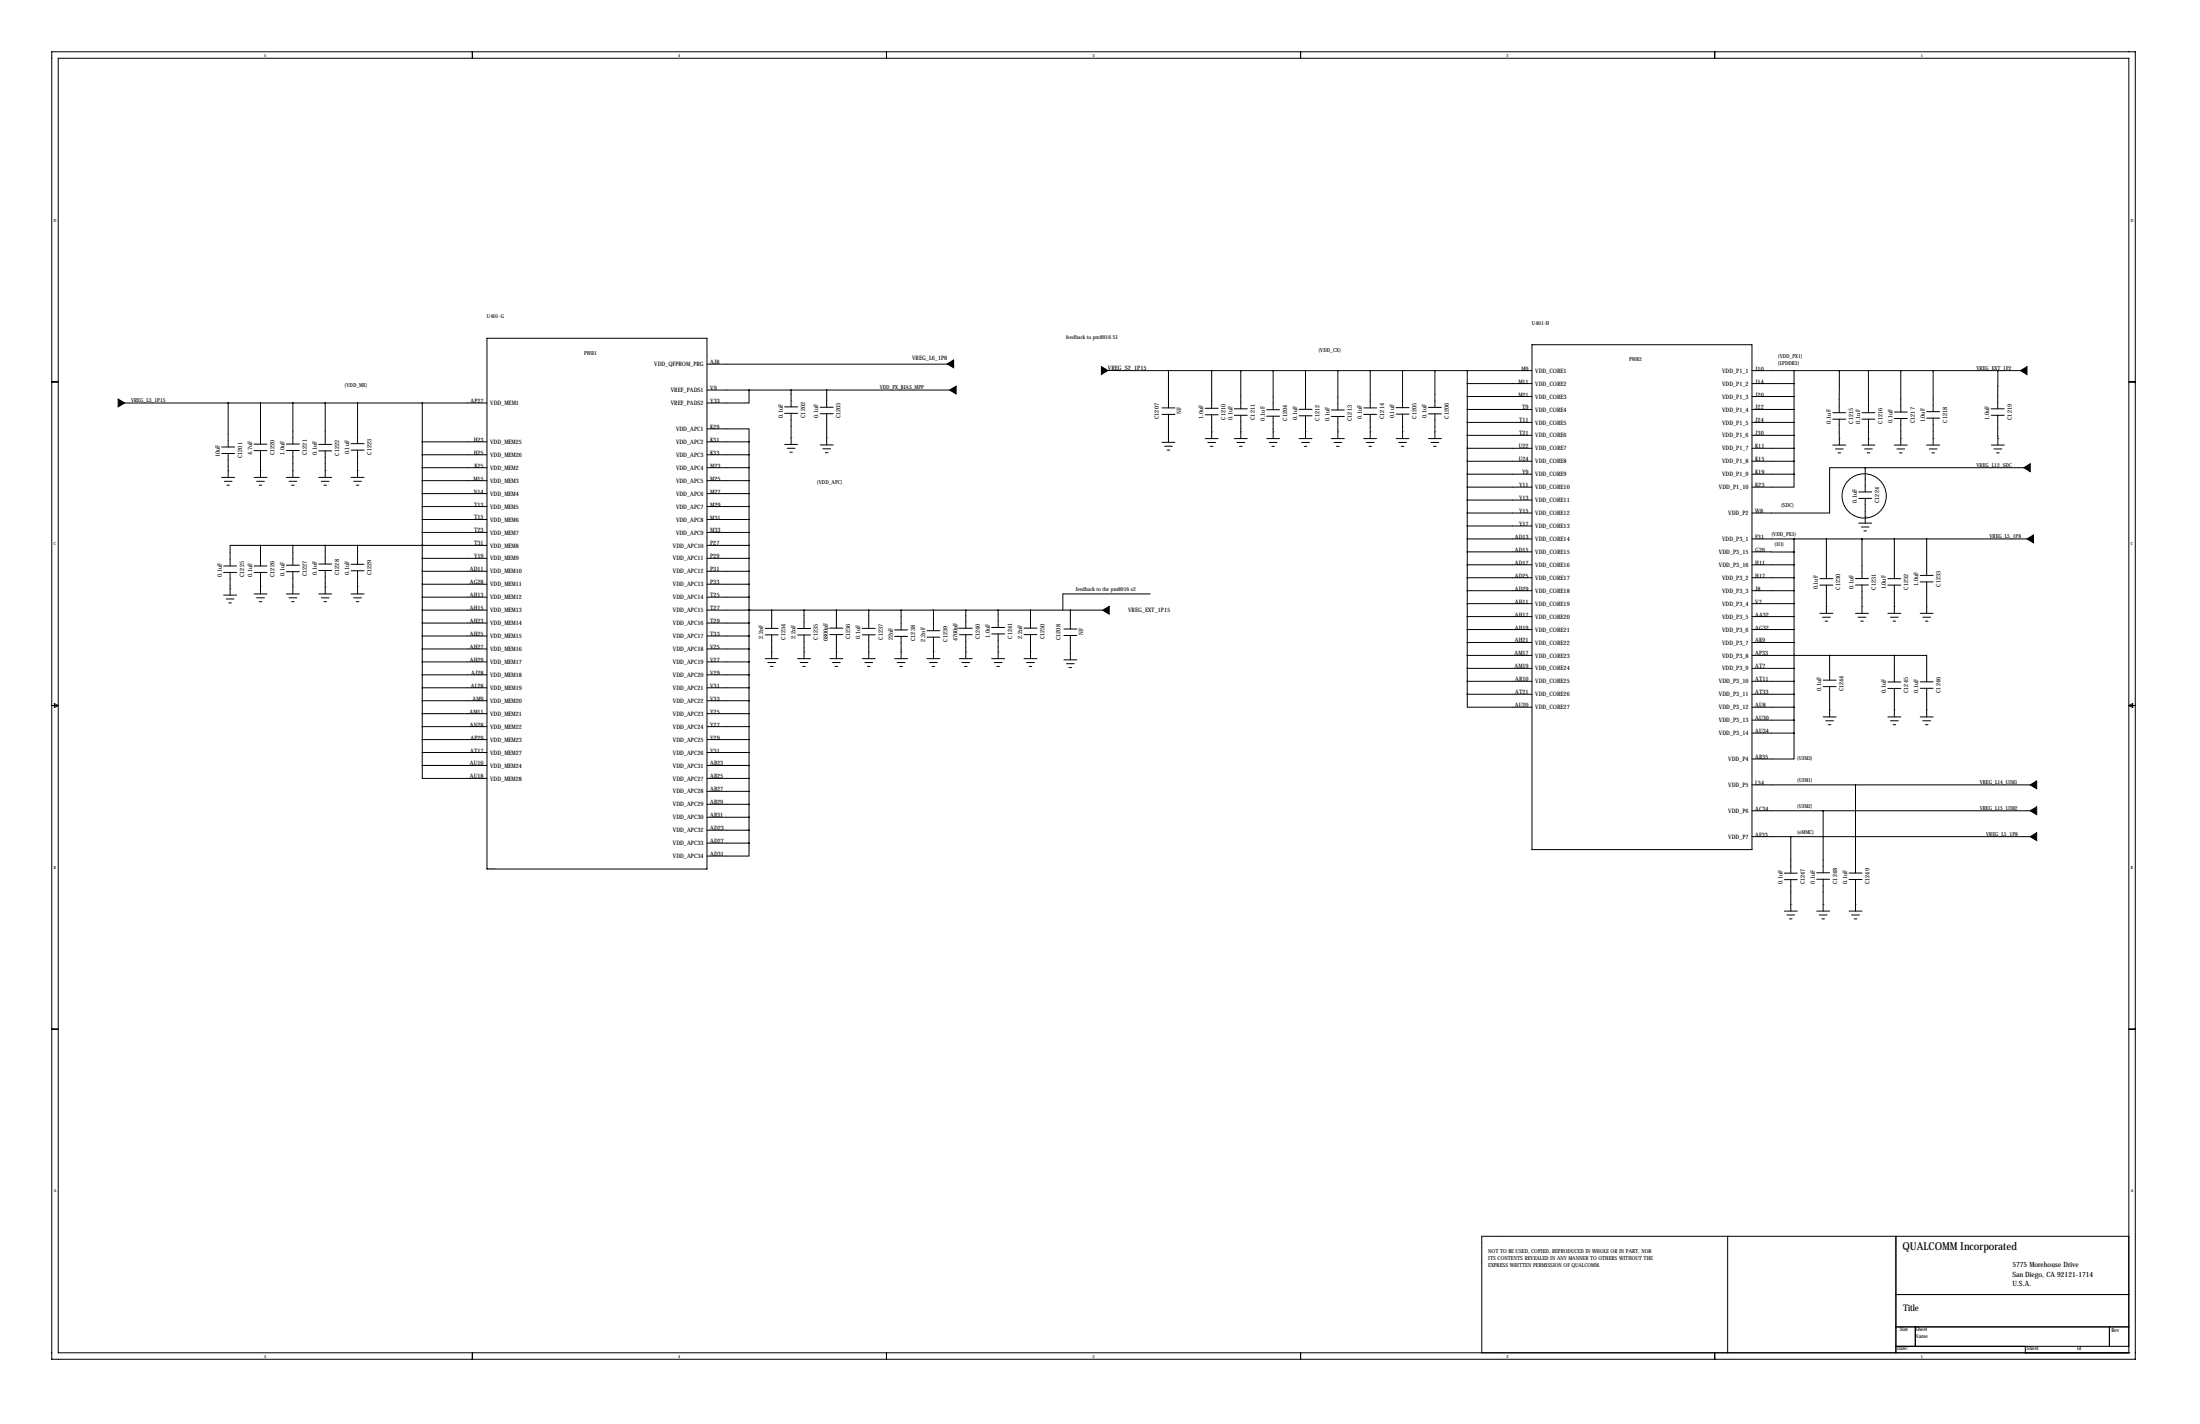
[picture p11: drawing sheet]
<svg xmlns="http://www.w3.org/2000/svg" width="864mm" height="559mm" viewBox="0 0 864 559" stroke-linecap="round" stroke-linejoin="round" font-family="sans-serif">
<g fill="none" stroke="#000" stroke-width=".39">
<path d="M20.3 20.3h817.9v513.1h-817.9zM22.9 22.9h812.8v508h-812.8zM185.4 20.3v2.6M348 20.3v2.6M510.5 20.3v2.6M673.1 20.3v2.6M191.2 132.7h86.3v208.3h-86.3zM601.4 135.3h86.3v198.1h-86.3zM20.3 149.9h2.6M89.6 158.1v17.3M102.3 158.1v16.2M115 158.1v16.1"/>
<path d="M127.7 158.1v16.3M140.4 158.1v16M165.8 158.1v142.3M191.2 158.1h-142.3M277.5 153.1h95.3M294 153.1v5h-16.5M308 159.7h5.1M310.5 153.1v6.6M322 159.8h5.1M324.5 153.1v6.7M371.8 142.8l-94.3 .1M434.9 145.4h23.8"/>
<path d="M458.7 145.4v14.7M475.6 145.4v14.8M487.1 145.4v15M499.8 145.4v15.4M512.5 145.4v15.2M525.2 145.4v15.5M537.9 145.4v14.7M548 160h5.1M550.6 145.4v14.6M560.7 159.9h5.1M563.3 145.4v14.5M576 145.4v127"/>
<path d="M601.4 145.4h-142.7M601.4 150.5h-25.4M601.4 155.6h-25.4M687.7 145.4h105.4M687.7 150.5h16.5M687.7 155.6h16.5M704.2 145.4v40.7M722 145.4v16.6M733.5 145.4v16.6M746.2 145.4v16.3M758.9 145.4v16.1M784.3 145.4l-.1 15"/>
<path d="M835.7 149.9h2.5M87 175.4h5.1M87 178h5.1M89.6 178v9.4M99.7 174.3h5.1M99.7 176.8h5.1M102.3 176.8v10.6M112.4 174.2h5.1M112.4 176.8h5.1M115 176.8v10.6M125.1 174.4h5.1M125.1 176.9h5.1"/>
<path d="M127.7 176.9v10.5M137.8 174.1h5.1M137.8 176.6h5.1M140.4 176.6v10.8M165.8 173.4h25.4M191.2 178.5h-25.4M277.5 168.3h16.5v5.1M277.5 178.5h16.5M294 173.4h-16.5M294 173.4v157.5M308 174.4h5.1M308 162.2h5.1"/>
<path d="M309 175.9h3.1M310 177.4h1M310.5 162.2v12.2M322 162.4h5.1M322 174.6h5.1M323 176.1h3M324 177.6h1M324.5 162.4v12.2M456.1 160.1h5.1M456.1 162.6h5.1M456.1 173.6h5.1M457.1 175.1h3.1"/>
<path d="M458.2 176.6h1M458.7 162.6v11M473.1 172.1h5.1M473.1 160.2h5.1M473.1 162.8h5.1M474.1 173.6h3.1M475.1 175.2h1M475.6 162.8v9.3M484.5 160.4h5.1M484.5 163h5.1M484.5 172.1h5.1M485.5 173.6h3.1"/>
<path d="M486.6 175.2h1M487.1 163v9.1M497.2 160.8h5.1M497.2 163.3h5.1M497.2 172.1h5.1M498.2 173.6h3.1M499.3 175.2h1M499.8 163.3v8.8M509.9 160.6h5.1M509.9 163.2h5.1M509.9 172.1h5.1M510.9 173.6h3.1"/>
<path d="M512 175.2h1M512.5 163.2v8.9M522.6 160.9h5.1M522.6 163.4h5.1M522.6 172.1h5.1M523.6 173.6h3.1M524.7 175.2h1M525.2 163.4v8.7M535.3 160.1h5.1M535.3 162.6h5.1M535.3 172.1h5.1M536.3 173.6h3.1"/>
<path d="M537.4 175.2h1M537.9 162.6v9.5M548 162.5h5.1M548 172.1h5.1M549 173.6h3.1M550.1 175.2h1M550.6 162.5v9.6M560.7 162.4h5.1M560.7 172.1h5.1M561.7 173.6h3.1M562.8 175.2h1M563.3 162.4v9.7"/>
<path d="M576 160.7h25.4M601.4 165.8h-25.4M601.4 170.8h-25.4M601.4 175.9h-25.4M687.7 165.8h16.5M687.7 170.8h16.5M687.7 175.9h16.5M704.2 160.7h-16.5M719.4 162h5.1M719.4 164.5h5.1M719.5 174.7h5.1M720.5 176.2h3"/>
<path d="M721.5 177.7h1M722 164.5v10.2M730.9 162h5.1M730.9 164.5h5.1M730.9 174.7h5.1M731.9 176.2h3.1M732.9 177.7h1.1M733.5 164.5v10.2M743.6 161.7h5.1M743.6 164.2h5.1M743.6 174.7h5.1M744.6 176.2h3.1"/>
<path d="M745.6 177.7h1.1M746.2 164.2v10.5M756.3 161.5h5.1M756.3 164.1h5.1M756.3 174.7h5.1M757.3 176.2h3.1M758.3 177.7h1.1M758.9 164.1v10.6M781.7 160.4h5M781.7 163h5M781.7 174.7h5.1M782.7 176.2h3.1"/>
<path d="M783.7 177.7h1.1M784.2 163l.1 11.7M87 187.4h5.1M88 188.9h3.1M89.1 190.4h1M99.7 187.4h5.1M100.7 188.9h3.1M101.8 190.4h1M112.4 187.4h5.1M113.4 188.9h3.1M114.5 190.4h1M125.1 187.4h5.1"/>
<path d="M126.1 188.9h3.1M127.2 190.4h1M137.8 187.4h5.1M138.8 188.9h3.1M139.9 190.4h1M191.2 183.5h-25.4M191.2 188.6h-25.4M191.2 193.7h-25.4M191.2 198.8h-25.4M277.5 183.5h16.5M277.5 188.6h16.5M277.5 193.7h16.5"/>
<path d="M277.5 198.8h16.5M576 186.1h25.4M601.4 181h-25.4M601.4 191.2h-25.4M601.4 196.2h-25.4M687.7 181h16.5M704.2 186.1v5.1h-16.5M704.2 186.1h-16.5M729.6 193h5.1M729.6 195.6h5.1M732.2 195.6v9.7M732.2 183.5h-14v17.8h-30.5"/>
<path d="M732.2 183.5v9.5M732.2 183.5h62.2M102.3 214h-12v8.1M102.3 214v8.1M115 214v7.8M127.7 214v7.3M140.4 214v7.4M165.8 214h.1M191.2 203.9h-25.4M191.2 208.9h-25.4M191.2 214h-88.9M191.2 219.1h-25.4"/>
<path d="M277.5 203.9h16.5M277.5 208.9h16.5M277.5 214h16.5M277.5 219.1h16.5M601.4 201.3h-25.4M601.4 206.4h-25.4M601.4 211.5h-25.4M601.4 216.6h-25.4M687.7 216.6h16.5M687.7 211.5h108M704.2 211.5v76.2M716.9 211.5v15.6"/>
<path d="M729.6 205.3h5.1M730.7 206.8h3M730.9 211.5v15.5M731.7 208.3h1M743.6 211.5v15.6M756.3 211.5v14.3M87.8 222.1h5.1M87.8 224.6h5.1M87.8 233.5h5.1M88.8 235.1h3M89.8 236.6h1M90.3 224.6v8.9"/>
<path d="M99.7 222.1h5.1M99.7 224.6h5.1M99.7 233.1h5.1M100.7 234.6h3.1M101.8 236.1h1M102.3 224.6v8.5M112.4 221.8h5.1M112.4 224.3h5.1M112.4 233.1h5.1M113.4 234.6h3.1M114.5 236.1h1M115 224.3v8.8"/>
<path d="M125.1 221.3h5.1M125.1 223.9h5.1M125.1 233.1h5.1M126.1 234.6h3.1M127.2 236.1h1M127.7 223.9v9.2M137.8 221.4h5.1M137.8 224h5.1M137.8 233.1h5.1M138.8 234.6h3.1M139.9 236.1h1M140.4 224v9.1"/>
<path d="M191.2 224.2h-25.4M191.2 229.3h-25.4M191.2 234.3h-25.4M191.2 239.4h-25.4M277.5 224.2h16.5M277.5 229.3h16.5M277.5 234.3h16.5M277.5 239.4h142.7M294 239.4h.1M302.9 239.4v7.2M315.6 239.4v7.2M328.3 239.4v7.1"/>
<path d="M341 239.4v7.2M353.7 239.4v7.8M366.4 239.4v8.1M379.1 239.4v7.1M391.8 239.4v6.8M404.5 239.4v7.1M420.2 239.4l12.7 .1M420.2 239.4v7.4M451.5 233.1h-34.3v6.3M601.4 221.6h-25.4M601.4 226.7h-25.4M601.4 231.8h-25.4"/>
<path d="M601.4 236.9h-25.4M687.7 221.6h16.5M687.7 226.7h16.5M687.7 231.8h16.5M687.7 236.9h16.5M714.4 227.1h5.1M714.4 229.6h5.1M716.9 229.6v11.1M728.4 227h5.1M728.4 229.6h5.1M730.9 229.6v11.1M741.1 227.1h5.1"/>
<path d="M741.1 229.6h5.1M743.6 229.6v11.1M753.8 225.8h5.1M753.8 228.3h5.1M756.3 228.3v12.4M191.2 244.5h-25.4M191.2 249.6h-25.4M191.2 254.7h-25.4M191.2 259.7h-25.4M277.5 244.5h16.5M277.5 249.6h16.5M277.5 254.7h16.5"/>
<path d="M277.5 259.7h16.5M300.4 258.5h5.1M300.4 246.6h5.1M300.4 249.1h5.1M301.4 260h3M302.9 249.1v9.4M313.1 258.5h5.1M313.1 246.6h5.1M313.1 249.2h5.1M314.1 260h3M315.6 249.2v9.3M325.8 258.5h5.1"/>
<path d="M325.8 246.5h5.1M325.8 249h5.1M326.8 260h3M328.3 249v9.5M338.5 258.5h5.1M338.5 246.6h5.1M338.5 249.1h5.1M339.5 260h3M341 249.1v9.4M351.2 258.5h5.1M351.2 247.2h5.1M351.2 249.7h5.1"/>
<path d="M352.2 260h3M353.7 249.7v8.8M363.9 247.5h5.1M363.9 250h5.1M363.9 258.5h5.1M364.9 260h3M366.4 250v8.5M376.6 246.5h5.1M376.6 249.1h5.1M376.6 258.5h5.1M377.6 260h3M379.1 249.1v9.4"/>
<path d="M389.3 246.2h5.1M389.3 248.8h5.1M389.3 258.5h5.1M390.3 260h3M391.8 248.8v9.7M402 246.5h5.1M402 249h5.1M402 258.5h5.1M403 260h3M404.5 249v9.5M417.6 249.4h5.1M417.6 246.8h5.1"/>
<path d="M417.6 258.9h5.1M420.2 249.4v9.5M601.4 242h-25.4M601.4 247h-25.4M601.4 252.1h-25.4M601.4 257.2h-25.4M687.7 242h16.5M687.7 247h16.5M687.7 252.1h16.5M687.7 257.2h55.9M704.2 257.2h.1M714.4 240.7h5.1"/>
<path d="M715.4 242.2h3.1M716.4 243.7h1M718.2 257.2v9.7M728.4 240.7h5.1M729.4 242.2h3M730.4 243.7h1M741.1 240.7h5.1M742.1 242.2h3M743.1 243.7h1M743.6 257.2h12.7v10.4M743.6 257.2v10.4M753.8 240.7h5.1"/>
<path d="M754.8 242.2h3M755.8 243.7h1M20.3 276.9h2.6M21.3 276.1l1.6 .8-1.6 .7zM191.2 264.8h-25.4M191.2 269.9h-25.4M191.2 275h-25.4M277.5 264.8h16.5M277.5 269.9h16.5M277.5 275h16.5M302.4 261.5h1M315.1 261.5h1"/>
<path d="M327.8 261.5h1M340.5 261.5h1M353.2 261.5h1M365.9 261.5h1M378.6 261.5h1M391.3 261.5h1M404 261.5h1M418.6 260.5h3.1M419.7 262h1M576 272.4v5.1h25.4M601.4 262.3h-25.4M601.4 267.4h-25.4"/>
<path d="M601.4 272.4h-25.4M687.7 262.3h16.5M687.7 267.4h16.5M687.7 272.4h16.5M687.7 277.5h16.5M715.7 266.9h5.1M715.7 269.4h5.1M718.2 269.4v11.9M741.1 267.6h5.1M741.1 270.2h5.1M743.6 270.2v11.1M753.8 267.6h5.1"/>
<path d="M753.8 270.1h5.1M756.3 270.1v11.2M835.7 276.9h2.5M835.7 276.9l1.5-.8v1.5zM191.2 295.3h-25.4M191.2 280.1h-25.4M191.2 285.1h-25.4M191.2 290.2h-25.4M277.5 280.1h16.5M277.5 285.1h16.5M277.5 290.2h16.5M277.5 295.3h16.5"/>
<path d="M687.7 282.6h16.5M687.7 287.7h16.5M704.2 287.7v10.1h-16.5M715.7 281.3h5.1M716.7 282.9h3M717.7 284.4h1M741.1 281.3h5.1M742.1 282.9h3M743.1 284.4h1M753.8 281.3h5.1M754.8 282.9h3M755.8 284.4h1"/>
<path d="M165.8 300.4v5.1h25.4M191.2 300.4h-25.4M277.5 300.4h16.5M277.5 305.5h16.5M277.5 310.5h16.5M277.5 315.6h16.5M687.7 308h109.3M687.7 318.2h109.3M715.7 318.2v24.3M728.4 308v34.6M277.5 320.7h16.5M277.5 325.8h16.5"/>
<path d="M277.5 330.9h16.5M294 330.9v5h-16.5M687.7 328.3h109.3M703 328.3v14.3M700.4 345.2h5.1M700.4 342.6h5.1M700.4 357.5h5.1M701.4 359.1h3.1M703 345.2v12.3M713.1 342.5h5.1M713.1 345h5.1M713.1 357.5h5.1"/>
<path d="M714.1 359.1h3.1M715.7 345v12.5M725.8 357.5h5.1M725.8 342.6h5.1M725.8 345.1h5.1M726.8 359.1h3.1M728.4 345.1v12.4M702.5 360.6h1M715.2 360.6h1M727.9 360.6h1M20.3 403.9h2.6M835.7 403.9h2.5"/>
<path d="M678.2 485.1v45.8M744.2 485.1v45.8M835.7 485.1h-254v45.8M744.2 508h91.5M185.4 530.9v2.5M348 530.9v2.5M510.5 530.9v2.5M673.1 530.9v2.5M744.2 520.7h91.5M744.2 528.3h91.5M751.8 520.7v7.6M795 530.9h.1"/>
<path d="M795 528.3v2.6M828 520.7v7.6M835.7 530.9h.1"/>
<circle cx="731.8" cy="194.6" r="8.7"/>
</g>
<path d="M46.4 156.6l2.5 1.5-2.5 1.6zM371.8 142.8l2.5-1.5v3zM372.8 153.1l2.5-1.6v3.1zM432.4 143.9l2.5 1.5-2.5 1.5zM793.1 145.4l2.6-1.5v3.1zM794.4 183.5l2.6-1.5v3.1zM795.7 211.5l2.5-1.5v3zM432.9 239.5l2.5-1.6v3.1zM797 308l2.5-1.5v3zM797 318.2l2.5-1.6v3.1zM797 328.3l2.5-1.5v3z" fill="#000" stroke="#000" stroke-width=".39"/>
<path d="M310.5 153.1a.05 .05 0 0 0 .1 0 .05 .05 0 0 0-.1 0zM716.9 211.5a.05 .05 0 0 0 .1 0 .05 .05 0 0 0-.1 0zM704.2 257.2a.05 .05 0 0 0 .1 0 .05 .05 0 0 0-.1 0zM704.2 242a.05 .05 0 0 0 .1 0 .05 .05 0 0 0-.1 0zM704.2 272.4a.05 .05 0 0 0 .1 0 .05 .05 0 0 0-.1 0zM704.2 277.5a.05 .05 0 0 0 .1 0 .05 .05 0 0 0-.1 0zM704.2 287.7a.05 .05 0 0 0 .1 0 .05 .05 0 0 0-.1 0zM704.2 282.6a.05 .05 0 0 0 .1 0 .05 .05 0 0 0-.1 0zM704.2 211.5a.05 .05 0 0 0 .1 0 .05 .05 0 0 0-.1 0zM704.2 236.9a.05 .05 0 0 0 .1 0 .05 .05 0 0 0-.1 0zM704.2 231.8a.05 .05 0 0 0 .1 0 .05 .05 0 0 0-.1 0zM704.2 226.7a.05 .05 0 0 0 .1 0 .05 .05 0 0 0-.1 0zM704.2 247a.05 .05 0 0 0 .1 0 .05 .05 0 0 0-.1 0zM704.2 252.1a.05 .05 0 0 0 .1 0 .05 .05 0 0 0-.1 0zM704.2 262.3a.05 .05 0 0 0 .1 0 .05 .05 0 0 0-.1 0zM704.2 267.4a.05 .05 0 0 0 .1 0 .05 .05 0 0 0-.1 0zM758.8 145.4a.05 .05 0 0 0 .1 0 .05 .05 0 0 0-.1 0zM784.2 145.4a.05 .05 0 0 0 .1 0 .05 .05 0 0 0-.1 0zM704.2 175.9a.05 .05 0 0 0 .1 0 .05 .05 0 0 0-.1 0zM704.2 160.7a.05 .05 0 0 0 .1 0 .05 .05 0 0 0-.1 0zM704.2 186.1a.05 .05 0 0 0 .1 0 .05 .05 0 0 0-.1 0zM704.2 181a.05 .05 0 0 0 .1 0 .05 .05 0 0 0-.1 0zM733.4 145.4a.05 .05 0 0 0 .1 0 .05 .05 0 0 0-.1 0zM746.1 145.4a.05 .05 0 0 0 .1 0 .05 .05 0 0 0-.1 0zM704.2 145.4a.05 .05 0 0 0 .1 0 .05 .05 0 0 0-.1 0zM704.2 170.8a.05 .05 0 0 0 .1 0 .05 .05 0 0 0-.1 0zM704.2 165.8a.05 .05 0 0 0 .1 0 .05 .05 0 0 0-.1 0zM704.2 155.6a.05 .05 0 0 0 .1 0 .05 .05 0 0 0-.1 0zM704.2 150.5a.05 .05 0 0 0 .1 0 .05 .05 0 0 0-.1 0zM165.7 269.9a.05 .05 0 0 0 .1 0 .05 .05 0 0 0-.1 0zM165.7 290.2a.05 .05 0 0 0 .1 0 .05 .05 0 0 0-.1 0zM165.7 285.1a.05 .05 0 0 0 .1 0 .05 .05 0 0 0-.1 0zM165.7 280.1a.05 .05 0 0 0 .1 0 .05 .05 0 0 0-.1 0zM165.7 275a.05 .05 0 0 0 .1 0 .05 .05 0 0 0-.1 0zM165.7 264.8a.05 .05 0 0 0 .1 0 .05 .05 0 0 0-.1 0zM165.7 259.7a.05 .05 0 0 0 .1 0 .05 .05 0 0 0-.1 0zM165.7 254.7a.05 .05 0 0 0 .1 0 .05 .05 0 0 0-.1 0zM165.7 249.6a.05 .05 0 0 0 .1 0 .05 .05 0 0 0-.1 0zM165.7 244.5a.05 .05 0 0 0 .1 0 .05 .05 0 0 0-.1 0zM165.7 229.3a.05 .05 0 0 0 .1 0 .05 .05 0 0 0-.1 0zM165.7 224.2a.05 .05 0 0 0 .1 0 .05 .05 0 0 0-.1 0zM165.7 219.1a.05 .05 0 0 0 .1 0 .05 .05 0 0 0-.1 0zM165.7 214a.05 .05 0 0 0 .1 0 .05 .05 0 0 0-.1 0zM165.7 208.9a.05 .05 0 0 0 .1 0 .05 .05 0 0 0-.1 0zM165.7 203.9a.05 .05 0 0 0 .1 0 .05 .05 0 0 0-.1 0zM165.7 198.8a.05 .05 0 0 0 .1 0 .05 .05 0 0 0-.1 0zM165.7 193.7a.05 .05 0 0 0 .1 0 .05 .05 0 0 0-.1 0zM165.7 188.6a.05 .05 0 0 0 .1 0 .05 .05 0 0 0-.1 0zM102.2 214a.05 .05 0 0 0 .1 0 .05 .05 0 0 0-.1 0zM140.3 214a.05 .05 0 0 0 .1 0 .05 .05 0 0 0-.1 0zM140.3 158.1a.05 .05 0 0 0 .1 0 .05 .05 0 0 0-.1 0zM89.5 158.1a.05 .05 0 0 0 .1 0 .05 .05 0 0 0-.1 0zM102.2 158.1a.05 .05 0 0 0 .1 0 .05 .05 0 0 0-.1 0zM114.9 158.1a.05 .05 0 0 0 .1 0 .05 .05 0 0 0-.1 0zM127.6 158.1a.05 .05 0 0 0 .1 0 .05 .05 0 0 0-.1 0zM165.7 239.4a.05 .05 0 0 0 .1 0 .05 .05 0 0 0-.1 0zM165.7 234.3a.05 .05 0 0 0 .1 0 .05 .05 0 0 0-.1 0zM165.7 183.5a.05 .05 0 0 0 .1 0 .05 .05 0 0 0-.1 0zM165.7 158.1a.05 .05 0 0 0 .1 0 .05 .05 0 0 0-.1 0zM114.9 214a.05 .05 0 0 0 .1 0 .05 .05 0 0 0-.1 0zM127.6 214a.05 .05 0 0 0 .1 0 .05 .05 0 0 0-.1 0zM475.6 145.4a.05 .05 0 0 0 .1 0 .05 .05 0 0 0-.1 0zM704.2 257.2a.05 .05 0 0 0 .1 0 .05 .05 0 0 0-.1 0zM165.7 214a.05 .05 0 0 0 .1 0 .05 .05 0 0 0-.1 0zM420.1 239.4a.05 .05 0 0 0 .1 0 .05 .05 0 0 0-.1 0zM165.7 173.4a.05 .05 0 0 0 .1 0 .05 .05 0 0 0-.1 0zM165.7 178.5a.05 .05 0 0 0 .1 0 .05 .05 0 0 0-.1 0zM165.7 295.3a.05 .05 0 0 0 .1 0 .05 .05 0 0 0-.1 0zM165.7 300.4a.05 .05 0 0 0 .1 0 .05 .05 0 0 0-.1 0zM704.2 216.6a.05 .05 0 0 0 .1 0 .05 .05 0 0 0-.1 0zM704.2 221.6a.05 .05 0 0 0 .1 0 .05 .05 0 0 0-.1 0z" fill="#000" stroke="#000" stroke-width=".51"/>
<text font-size="4.3" x="746.8" y="490.7">QUALCOMM Incorporated</text>
<text font-size="3.6" x="747" y="514.6">Title</text>
<g font-size="2.8">
<text x="789.9" y="497.3">5775 Morehouse Drive</text>
<text x="789.9" y="501.1">San Diego, CA 92121-1714</text>
<text x="789.9" y="504.8">U.S.A.</text>
</g>
<g font-size="2.4">
<text x="256.8" y="143.7">VDD_QFPROM_PRG</text>
<text x="278.8" y="142.9">AJ8</text>
<text x="358" y="141.2">VREG_L6_1P8</text>
<text x="434.9" y="145.4">VREG_S2_1P15</text>
<text x="597.2" y="145.4">M9</text>
<text x="602.6" y="146.3">VDD_CORE1</text>
<text x="676" y="146.3">VDD_P1_1</text>
<text x="689" y="145.4">J10</text>
<text x="263.3" y="153.9">VREF_PADS1</text>
<text x="278.8" y="153.1">V9</text>
<text x="596" y="155.6">M21</text>
<text x="596" y="150.5">M11</text>
<text x="602.6" y="151.4">VDD_CORE2</text>
<text x="676" y="151.4">VDD_P1_2</text>
<text x="689" y="150.5">J14</text>
<text x="689" y="155.6">J20</text>
<text x="184.7" y="158.1">AP27</text>
<text x="192.4" y="159">VDD_MEM1</text>
<text x="263.3" y="159">VREF_PADS2</text>
<text x="278.8" y="158.1">Y33</text>
<text x="597.5" y="160.7">T9</text>
<text x="602.6" y="156.4">VDD_CORE3</text>
<text x="602.6" y="161.5">VDD_CORE4</text>
<text x="676" y="156.4">VDD_P1_3</text>
<text x="676" y="161.5">VDD_P1_4</text>
<text x="689" y="160.7">J22</text>
<text x="307.2" y="163.9" transform="rotate(-90 307.2 163.9)">0.1uF</text>
<text x="316" y="164.1" transform="rotate(-90 316 164.1)">C1202</text>
<text x="321.2" y="164.1" transform="rotate(-90 321.2 164.1)">0.1uF</text>
<text x="330" y="164.2" transform="rotate(-90 330 164.2)">C1203</text>
<text x="454.9" y="164.5" transform="rotate(-90 454.9 164.5)">C1207</text>
<text x="463.6" y="162.4" transform="rotate(-90 463.6 162.4)">NF</text>
<text x="472.3" y="164.5" transform="rotate(-90 472.3 164.5)">1.0uF</text>
<text x="481.1" y="164.6" transform="rotate(-90 481.1 164.6)">C1210</text>
<text x="483.8" y="164.7" transform="rotate(-90 483.8 164.7)">0.1uF</text>
<text x="492.5" y="164.8" transform="rotate(-90 492.5 164.8)">C1211</text>
<text x="496.5" y="165" transform="rotate(-90 496.5 165)">0.1uF</text>
<text x="505.2" y="165.2" transform="rotate(-90 505.2 165.2)">C1204</text>
<text x="509.2" y="164.9" transform="rotate(-90 509.2 164.9)">0.1uF</text>
<text x="517.9" y="165" transform="rotate(-90 517.9 165)">C1212</text>
<text x="521.9" y="165.1" transform="rotate(-90 521.9 165.1)">0.1uF</text>
<text x="530.6" y="165.3" transform="rotate(-90 530.6 165.3)">C1213</text>
<text x="534.6" y="164.3" transform="rotate(-90 534.6 164.3)">0.1uF</text>
<text x="543.3" y="164.5" transform="rotate(-90 543.3 164.5)">C1214</text>
<text x="547.3" y="164.2" transform="rotate(-90 547.3 164.2)">0.1uF</text>
<text x="556" y="164.4" transform="rotate(-90 556 164.4)">C1205</text>
<text x="560" y="164.1" transform="rotate(-90 560 164.1)">0.1uF</text>
<text x="568.7" y="164.3" transform="rotate(-90 568.7 164.3)">C1206</text>
<text x="596.3" y="165.8">T11</text>
<text x="602.6" y="166.6">VDD_CORE5</text>
<text x="676" y="166.6">VDD_P1_5</text>
<text x="689" y="165.8">J24</text>
<text x="718.7" y="166.2" transform="rotate(-90 718.7 166.2)">0.1uF</text>
<text x="727.4" y="166.3" transform="rotate(-90 727.4 166.3)">C1215</text>
<text x="730.1" y="166.2" transform="rotate(-90 730.1 166.2)">0.1uF</text>
<text x="738.9" y="166.3" transform="rotate(-90 738.9 166.3)">C1216</text>
<text x="742.8" y="165.9" transform="rotate(-90 742.8 165.9)">0.1uF</text>
<text x="751.6" y="166.1" transform="rotate(-90 751.6 166.1)">C1217</text>
<text x="755.5" y="165.8" transform="rotate(-90 755.5 165.8)">1.0uF</text>
<text x="764.3" y="165.9" transform="rotate(-90 764.3 165.9)">C1218</text>
<text x="780.9" y="164.7" transform="rotate(-90 780.9 164.7)">1.0uF</text>
<text x="789.7" y="164.8" transform="rotate(-90 789.7 164.8)">C1219</text>
<text x="185.9" y="173.4">H23</text>
<text x="265.4" y="169.1">VDD_APC1</text>
<text x="278.8" y="173.4">K31</text>
<text x="278.8" y="168.3">K29</text>
<text x="596.3" y="170.8">T21</text>
<text x="602.6" y="171.7">VDD_CORE6</text>
<text x="676" y="171.7">VDD_P1_6</text>
<text x="689" y="170.8">J30</text>
<text x="86.3" y="179.3" transform="rotate(-90 86.3 179.3)">10uF</text>
<text x="95" y="179.8" transform="rotate(-90 95 179.8)">C1201</text>
<text x="99" y="178.5" transform="rotate(-90 99 178.5)">4.7uF</text>
<text x="107.7" y="178.7" transform="rotate(-90 107.7 178.7)">C1220</text>
<text x="111.7" y="178.5" transform="rotate(-90 111.7 178.5)">1.0uF</text>
<text x="120.4" y="178.6" transform="rotate(-90 120.4 178.6)">C1221</text>
<text x="124.4" y="178.6" transform="rotate(-90 124.4 178.6)">0.1uF</text>
<text x="133.1" y="178.8" transform="rotate(-90 133.1 178.8)">C1222</text>
<text x="137.1" y="178.3" transform="rotate(-90 137.1 178.3)">0.1uF</text>
<text x="145.8" y="178.5" transform="rotate(-90 145.8 178.5)">C1223</text>
<text x="185.9" y="178.5">H25</text>
<text x="192.4" y="174.2">VDD_MEM25</text>
<text x="192.4" y="179.3">VDD_MEM26</text>
<text x="265.4" y="179.3">VDD_APC3</text>
<text x="265.4" y="174.2">VDD_APC2</text>
<text x="278.8" y="178.5">K33</text>
<text x="596.2" y="175.9">U22</text>
<text x="602.6" y="176.8">VDD_CORE7</text>
<text x="676" y="176.8">VDD_P1_7</text>
<text x="689" y="175.9">K11</text>
<text x="186.2" y="183.5">K25</text>
<text x="192.4" y="184.4">VDD_MEM2</text>
<text x="265.4" y="184.4">VDD_APC4</text>
<text x="278.8" y="183.5">M23</text>
<text x="596.2" y="181">U24</text>
<text x="602.6" y="181.8">VDD_CORE8</text>
<text x="676" y="181.8">VDD_P1_8</text>
<text x="689" y="181">K15</text>
<text x="185.8" y="188.6">M15</text>
<text x="192.4" y="189.5">VDD_MEM3</text>
<text x="265.4" y="189.5">VDD_APC5</text>
<text x="278.8" y="188.6">M25</text>
<text x="596.3" y="191.2">Y11</text>
<text x="597.5" y="186.1">Y9</text>
<text x="602.6" y="192">VDD_CORE10</text>
<text x="602.6" y="186.9">VDD_CORE9</text>
<text x="674.8" y="192">VDD_P1_10</text>
<text x="676" y="186.9">VDD_P1_9</text>
<text x="689" y="186.1">K19</text>
<text x="689" y="191.2">K23</text>
<text x="185.9" y="193.7">N14</text>
<text x="192.4" y="194.5">VDD_MEM4</text>
<text x="265.4" y="194.5">VDD_APC6</text>
<text x="278.8" y="193.7">M27</text>
<text x="596.3" y="196.2">Y13</text>
<text x="602.6" y="197.1">VDD_CORE11</text>
<text x="728.9" y="197.3" transform="rotate(-90 728.9 197.3)">0.1uF</text>
<text x="737.7" y="197.4" transform="rotate(-90 737.7 197.4)">C1224</text>
<text x="186.1" y="198.8">T13</text>
<text x="186.1" y="203.9">T15</text>
<text x="192.4" y="199.6">VDD_MEM5</text>
<text x="265.4" y="199.6">VDD_APC7</text>
<text x="278.8" y="203.9">M31</text>
<text x="278.8" y="198.8">M29</text>
<text x="596.3" y="201.3">Y15</text>
<text x="602.6" y="202.2">VDD_CORE12</text>
<text x="678.4" y="202.2">VDD_P2</text>
<text x="689" y="201.3">W8</text>
<text x="186.1" y="208.9">T23</text>
<text x="192.4" y="204.7">VDD_MEM6</text>
<text x="192.4" y="209.8">VDD_MEM7</text>
<text x="265.4" y="209.8">VDD_APC9</text>
<text x="265.4" y="204.7">VDD_APC8</text>
<text x="278.8" y="208.9">M33</text>
<text x="596.3" y="206.4">Y17</text>
<text x="602.6" y="207.2">VDD_CORE13</text>
<text x="186.1" y="214">T31</text>
<text x="192.4" y="214.8">VDD_MEM8</text>
<text x="264.2" y="214.9">VDD_APC10</text>
<text x="278.8" y="214">P27</text>
<text x="594.7" y="211.5">AD13</text>
<text x="602.6" y="212.3">VDD_CORE14</text>
<text x="676" y="212.3">VDD_P3_1</text>
<text x="689" y="211.5">F31</text>
<text x="186.1" y="219.1">Y19</text>
<text x="192.4" y="219.9">VDD_MEM9</text>
<text x="264.2" y="219.9">VDD_APC11</text>
<text x="278.8" y="219.1">P29</text>
<text x="594.7" y="216.6">AD15</text>
<text x="594.7" y="221.6">AD17</text>
<text x="602.6" y="217.4">VDD_CORE15</text>
<text x="674.8" y="217.4">VDD_P3_15</text>
<text x="689" y="221.6">H11</text>
<text x="689" y="216.6">G26</text>
<text x="87" y="226.3" transform="rotate(-90 87 226.3)">0.1uF</text>
<text x="95.8" y="226.5" transform="rotate(-90 95.8 226.5)">C1225</text>
<text x="99" y="226.3" transform="rotate(-90 99 226.3)">0.1uF</text>
<text x="107.7" y="226.5" transform="rotate(-90 107.7 226.5)">C1226</text>
<text x="111.7" y="226" transform="rotate(-90 111.7 226)">0.1uF</text>
<text x="120.4" y="226.2" transform="rotate(-90 120.4 226.2)">C1227</text>
<text x="124.4" y="225.6" transform="rotate(-90 124.4 225.6)">0.1uF</text>
<text x="133.1" y="225.7" transform="rotate(-90 133.1 225.7)">C1228</text>
<text x="137.1" y="225.7" transform="rotate(-90 137.1 225.7)">0.1uF</text>
<text x="145.8" y="225.8" transform="rotate(-90 145.8 225.8)">C1229</text>
<text x="184.5" y="224.2">AD11</text>
<text x="192.4" y="225">VDD_MEM10</text>
<text x="264.2" y="225">VDD_APC12</text>
<text x="278.8" y="224.2">P31</text>
<text x="594.7" y="226.7">AD25</text>
<text x="602.6" y="222.5">VDD_CORE16</text>
<text x="602.6" y="227.6">VDD_CORE17</text>
<text x="674.8" y="222.5">VDD_P3_16</text>
<text x="676" y="227.5">VDD_P3_2</text>
<text x="689" y="226.7">H17</text>
<text x="184.5" y="229.3">AG28</text>
<text x="192.4" y="230.1">VDD_MEM11</text>
<text x="264.2" y="230.1">VDD_APC13</text>
<text x="278.8" y="229.3">P33</text>
<text x="594.7" y="231.8">AD29</text>
<text x="602.6" y="232.6">VDD_CORE18</text>
<text x="676" y="232.6">VDD_P3_3</text>
<text x="689" y="231.8">J8</text>
<text x="713.6" y="231.3" transform="rotate(-90 713.6 231.3)">0.1uF</text>
<text x="722.4" y="231.5" transform="rotate(-90 722.4 231.5)">C1230</text>
<text x="727.6" y="231.3" transform="rotate(-90 727.6 231.3)">0.1uF</text>
<text x="736.4" y="231.4" transform="rotate(-90 736.4 231.4)">C1231</text>
<text x="740.3" y="231.3" transform="rotate(-90 740.3 231.3)">1.0uF</text>
<text x="749.1" y="231.5" transform="rotate(-90 749.1 231.5)">C1232</text>
<text x="753" y="230" transform="rotate(-90 753 230)">1.0uF</text>
<text x="761.8" y="230.2" transform="rotate(-90 761.8 230.2)">C1233</text>
<text x="184.5" y="234.3">AH13</text>
<text x="184.5" y="239.4">AH15</text>
<text x="192.4" y="235.2">VDD_MEM12</text>
<text x="264.2" y="235.2">VDD_APC14</text>
<text x="278.8" y="239.4">T27</text>
<text x="278.8" y="234.3">T25</text>
<text x="594.7" y="236.9">AH11</text>
<text x="602.6" y="237.7">VDD_CORE19</text>
<text x="676" y="237.7">VDD_P3_4</text>
<text x="689" y="236.9">V7</text>
<text x="184.5" y="244.5">AH23</text>
<text x="192.4" y="240.2">VDD_MEM13</text>
<text x="192.4" y="245.3">VDD_MEM14</text>
<text x="264.2" y="245.3">VDD_APC16</text>
<text x="264.2" y="240.3">VDD_APC15</text>
<text x="278.8" y="244.5">T29</text>
<text x="442.8" y="240.1">VREG_EXT_1P15</text>
<text x="594.7" y="242">AH17</text>
<text x="602.6" y="242.8">VDD_CORE20</text>
<text x="676" y="242.8">VDD_P3_5</text>
<text x="689" y="242">AA32</text>
<text x="184.5" y="249.6">AH25</text>
<text x="192.4" y="250.4">VDD_MEM15</text>
<text x="264.2" y="250.4">VDD_APC17</text>
<text x="278.8" y="249.6">T33</text>
<text x="299.6" y="250.8" transform="rotate(-90 299.6 250.8)">2.2nF</text>
<text x="308.4" y="251" transform="rotate(-90 308.4 251)">C1234</text>
<text x="312.3" y="250.9" transform="rotate(-90 312.3 250.9)">2.2nF</text>
<text x="321.1" y="251" transform="rotate(-90 321.1 251)">C1235</text>
<text x="325" y="251.6" transform="rotate(-90 325 251.6)">6800pF</text>
<text x="333.8" y="250.9" transform="rotate(-90 333.8 250.9)">C1236</text>
<text x="337.7" y="250.8" transform="rotate(-90 337.7 250.8)">0.1uF</text>
<text x="346.5" y="251" transform="rotate(-90 346.5 251)">C1237</text>
<text x="350.4" y="251.1" transform="rotate(-90 350.4 251.1)">22nF</text>
<text x="359.2" y="251.6" transform="rotate(-90 359.2 251.6)">C1238</text>
<text x="363.1" y="251.7" transform="rotate(-90 363.1 251.7)">2.2nF</text>
<text x="371.9" y="251.9" transform="rotate(-90 371.9 251.9)">C1239</text>
<text x="375.8" y="251.7" transform="rotate(-90 375.8 251.7)">4700pF</text>
<text x="384.6" y="250.9" transform="rotate(-90 384.6 250.9)">C1240</text>
<text x="388.5" y="250.5" transform="rotate(-90 388.5 250.5)">1.0uF</text>
<text x="397.3" y="250.6" transform="rotate(-90 397.3 250.6)">C1241</text>
<text x="401.2" y="250.7" transform="rotate(-90 401.2 250.7)">2.2nF</text>
<text x="410" y="250.9" transform="rotate(-90 410 250.9)">C1250</text>
<text x="416.4" y="251.2" transform="rotate(-90 416.4 251.2)">C1208</text>
<text x="425.1" y="249.1" transform="rotate(-90 425.1 249.1)">NF</text>
<text x="594.7" y="247">AH19</text>
<text x="602.6" y="247.9">VDD_CORE21</text>
<text x="676" y="247.9">VDD_P3_6</text>
<text x="689" y="247">AG32</text>
<text x="184.5" y="254.7">AH27</text>
<text x="192.4" y="255.5">VDD_MEM16</text>
<text x="264.2" y="255.5">VDD_APC18</text>
<text x="278.8" y="254.7">V25</text>
<text x="594.5" y="257.2">AM17</text>
<text x="594.7" y="252.1">AH21</text>
<text x="602.6" y="253">VDD_CORE22</text>
<text x="676" y="252.9">VDD_P3_7</text>
<text x="689" y="252.1">AK9</text>
<text x="689" y="257.2">AP33</text>
<text x="184.5" y="259.7">AH29</text>
<text x="192.4" y="260.6">VDD_MEM17</text>
<text x="264.2" y="260.6">VDD_APC19</text>
<text x="278.8" y="259.7">V27</text>
<text x="594.5" y="262.3">AM19</text>
<text x="602.6" y="258">VDD_CORE23</text>
<text x="602.6" y="263.1">VDD_CORE24</text>
<text x="676" y="258">VDD_P3_8</text>
<text x="676" y="263.1">VDD_P3_9</text>
<text x="689" y="262.3">AT7</text>
<text x="184.9" y="269.9">AL28</text>
<text x="185" y="264.8">AJ28</text>
<text x="192.4" y="265.6">VDD_MEM18</text>
<text x="264.2" y="265.7">VDD_APC20</text>
<text x="278.8" y="269.9">V31</text>
<text x="278.8" y="264.8">V29</text>
<text x="594.8" y="267.4">AR10</text>
<text x="602.6" y="268.2">VDD_CORE25</text>
<text x="674.8" y="268.2">VDD_P3_10</text>
<text x="689" y="267.4">AT11</text>
<text x="185.5" y="275">AM9</text>
<text x="192.4" y="270.7">VDD_MEM19</text>
<text x="192.4" y="275.8">VDD_MEM20</text>
<text x="264.2" y="275.8">VDD_APC22</text>
<text x="264.2" y="270.7">VDD_APC21</text>
<text x="278.8" y="275">V33</text>
<text x="594.8" y="272.4">AT21</text>
<text x="602.6" y="273.3">VDD_CORE26</text>
<text x="674.8" y="273.3">VDD_P3_11</text>
<text x="689" y="272.4">AT33</text>
<text x="714.9" y="271.1" transform="rotate(-90 714.9 271.1)">0.1uF</text>
<text x="723.7" y="271.3" transform="rotate(-90 723.7 271.3)">C1244</text>
<text x="740.3" y="271.9" transform="rotate(-90 740.3 271.9)">0.1uF</text>
<text x="749.1" y="272" transform="rotate(-90 749.1 272)">C1245</text>
<text x="753" y="271.8" transform="rotate(-90 753 271.8)">0.1uF</text>
<text x="761.8" y="272" transform="rotate(-90 761.8 272)">C1246</text>
<text x="184.3" y="280.1">AM11</text>
<text x="192.4" y="280.9">VDD_MEM21</text>
<text x="264.2" y="280.9">VDD_APC23</text>
<text x="278.8" y="280.1">Y25</text>
<text x="594.7" y="277.5">AU20</text>
<text x="602.6" y="278.3">VDD_CORE27</text>
<text x="674.8" y="278.3">VDD_P3_12</text>
<text x="689" y="277.5">AU8</text>
<text x="184.5" y="285.1">AN28</text>
<text x="192.4" y="286">VDD_MEM22</text>
<text x="264.2" y="286">VDD_APC24</text>
<text x="278.8" y="285.1">Y27</text>
<text x="674.8" y="283.4">VDD_P3_13</text>
<text x="689" y="282.6">AU30</text>
<text x="689" y="287.7">AU34</text>
<text x="184.7" y="290.2">AP29</text>
<text x="192.4" y="291">VDD_MEM23</text>
<text x="264.2" y="291.1">VDD_APC25</text>
<text x="278.8" y="290.2">Y29</text>
<text x="674.8" y="288.5">VDD_P3_14</text>
<text x="184.6" y="295.3">AT17</text>
<text x="192.4" y="296.1">VDD_MEM27</text>
<text x="264.2" y="296.1">VDD_APC26</text>
<text x="278.8" y="295.3">Y31</text>
<text x="678.4" y="298.7">VDD_P4</text>
<text x="689" y="297.8">AB35</text>
<text x="184.5" y="300.4">AU10</text>
<text x="184.5" y="305.5">AU18</text>
<text x="192.4" y="301.2">VDD_MEM24</text>
<text x="264.2" y="301.2">VDD_APC31</text>
<text x="278.8" y="300.4">AB23</text>
<text x="278.8" y="305.5">AB25</text>
<text x="192.4" y="306.3">VDD_MEM28</text>
<text x="264.2" y="311.4">VDD_APC28</text>
<text x="264.2" y="306.3">VDD_APC27</text>
<text x="278.8" y="310.5">AB27</text>
<text x="678.4" y="308.8">VDD_P5</text>
<text x="689" y="308">L34</text>
<text x="264.2" y="316.4">VDD_APC29</text>
<text x="278.8" y="315.6">AB29</text>
<text x="264.2" y="321.5">VDD_APC30</text>
<text x="278.8" y="320.7">AB31</text>
<text x="678.4" y="319">VDD_P6</text>
<text x="689" y="318.2">AC34</text>
<text x="264.2" y="326.6">VDD_APC32</text>
<text x="278.8" y="325.8">AD23</text>
<text x="678.4" y="329.1">VDD_P7</text>
<text x="689" y="328.3">AF33</text>
<text x="264.2" y="331.7">VDD_APC33</text>
<text x="278.8" y="330.9">AD27</text>
<text x="278.8" y="335.9">AD31</text>
<text x="264.2" y="336.8">VDD_APC34</text>
<text x="699.7" y="346.9" transform="rotate(-90 699.7 346.9)">0.1uF</text>
<text x="708.4" y="347" transform="rotate(-90 708.4 347)">C1247</text>
<text x="712.4" y="346.7" transform="rotate(-90 712.4 346.7)">0.1uF</text>
<text x="721.1" y="346.9" transform="rotate(-90 721.1 346.9)">C1248</text>
<text x="725.1" y="346.8" transform="rotate(-90 725.1 346.8)">0.1uF</text>
<text x="733.8" y="347" transform="rotate(-90 733.8 347)">C1249</text>
</g>
<g font-size="2.1">
<text x="191.2" y="124.9">U401-G</text>
<text x="601.4" y="127.4">U401-H</text>
<text x="418.5" y="133">feedback to pm8916 S1</text>
<text x="229.3" y="139.3">PWR1</text>
<text x="517.6" y="138">(VDD_CX)</text>
<text x="639.5" y="141.9">PWR2</text>
<text x="697.9" y="143.1">(LPDDR3)</text>
<text x="697.9" y="140.6">(VDD_PX1)</text>
<text x="775.9" y="145.2">VREG_EXT_1P2</text>
<text x="135.3" y="152">(VDD_MX)</text>
<text x="345.3" y="152.8">VDD_PX_BIAS_MPP</text>
<text x="51.5" y="157.9">VREG_L3_1P15</text>
<text x="775.9" y="183.3">VREG_L12_SDC</text>
<text x="320.7" y="190.1">(VDD_APC)</text>
<text x="699.2" y="199">(SDC)</text>
<text x="695.4" y="210.4">(VDD_PX3)</text>
<text x="696.6" y="214.2">(IO)</text>
<text x="780.9" y="211.2">VREG_L5_1P8</text>
<text x="422.3" y="232">feedback to the pm8916 s2</text>
<text x="705.5" y="298.1">(UIM3)</text>
<text x="705.5" y="307">(UIM1)</text>
<text x="777.1" y="307.7">VREG_L14_UIM1</text>
<text x="705.5" y="317.1">(UIM2)</text>
<text x="777.1" y="317.9">VREG_L15_UIM2</text>
<text x="705.5" y="327.3">(eMMC)</text>
<text x="779.7" y="328.1">VREG_L5_1P8</text>
<text x="584.2" y="491.7">NOT TO BE USED, COPIED, REPRODUCED IN WHOLE OR IN PART, NOR</text>
<text x="584.2" y="497.3">EXPRESS WRITTEN PERMISSION OF QUALCOMM.</text>
<text x="584.2" y="494.5">ITS CONTENTS REVEALED IN ANY MANNER TO OTHERS WITHOUT THE</text>
<text x="745.7" y="522.4">Size</text>
<text x="751.8" y="525">Name</text>
<text x="751.8" y="522.2">Sheet</text>
<text x="828.8" y="522.7">Rev</text>
<text x="744.7" y="529.8">Date:</text>
<text x="795.5" y="529.8">Sheet</text>
<text x="815.3" y="529.8">of</text>
</g>
<g font-size="1.7">
<text x="103.7" y="22.2">5</text>
<text x="266.3" y="22.2">4</text>
<text x="428.8" y="22.2">3</text>
<text x="591.4" y="22.2">2</text>
<text x="754" y="22.2">1</text>
<text x="21.1" y="86.9">D</text>
<text x="836.4" y="86.9">D</text>
<text x="21.1" y="213.9">C</text>
<text x="836.5" y="213.9">C</text>
<text x="21.2" y="340.9">B</text>
<text x="836.5" y="340.9">B</text>
<text x="21.1" y="467.9">A</text>
<text x="836.4" y="467.9">A</text>
<text x="103.7" y="532.7">5</text>
<text x="266.3" y="532.7">4</text>
<text x="428.8" y="532.7">3</text>
<text x="591.4" y="532.7">2</text>
<text x="754" y="532.7">1</text>
</g>
<g font-size=".4">
<text x="310.5" y="171.9">GND</text>
<text x="324.5" y="172.1">GND</text>
<text x="475.6" y="169.6">GND</text>
<text x="487.1" y="169.6">GND</text>
<text x="499.8" y="169.6">GND</text>
<text x="512.5" y="169.6">GND</text>
<text x="525.2" y="169.6">GND</text>
<text x="537.9" y="169.6">GND</text>
<text x="550.6" y="169.6">GND</text>
<text x="563.3" y="169.6">GND</text>
<text x="722" y="172.1">GND</text>
<text x="733.5" y="172.1">GND</text>
<text x="746.2" y="172.1">GND</text>
<text x="758.9" y="172.1">GND</text>
<text x="784.3" y="172.1">GND</text>
<text x="89.6" y="184.8">GND</text>
<text x="102.3" y="184.8">GND</text>
<text x="115" y="184.8">GND</text>
<text x="127.7" y="184.8">GND</text>
<text x="140.4" y="184.8">GND</text>
<text x="732.2" y="202.7">GND</text>
<text x="90.3" y="231">GND</text>
<text x="102.3" y="230.5">GND</text>
<text x="115" y="230.5">GND</text>
<text x="127.7" y="230.5">GND</text>
<text x="140.4" y="230.5">GND</text>
<text x="716.9" y="238.2">GND</text>
<text x="730.9" y="238.2">GND</text>
<text x="743.6" y="238.2">GND</text>
<text x="756.3" y="238.2">GND</text>
<text x="302.9" y="255.9">GND</text>
<text x="315.6" y="255.9">GND</text>
<text x="328.3" y="255.9">GND</text>
<text x="341" y="255.9">GND</text>
<text x="353.7" y="255.9">GND</text>
<text x="366.4" y="255.9">GND</text>
<text x="379.1" y="255.9">GND</text>
<text x="391.8" y="255.9">GND</text>
<text x="404.5" y="255.9">GND</text>
<text x="718.2" y="278.8">GND</text>
<text x="743.6" y="278.8">GND</text>
<text x="756.3" y="278.8">GND</text>
<text x="601.4" y="333.4">BBIC-MSM8939(760NSP)</text>
<text x="191.2" y="341">BBIC-MSM8939(760NSP)</text>
<text x="703" y="355">GND</text>
<text x="715.7" y="355">GND</text>
<text x="728.4" y="355">GND</text>
</g>
</svg>
